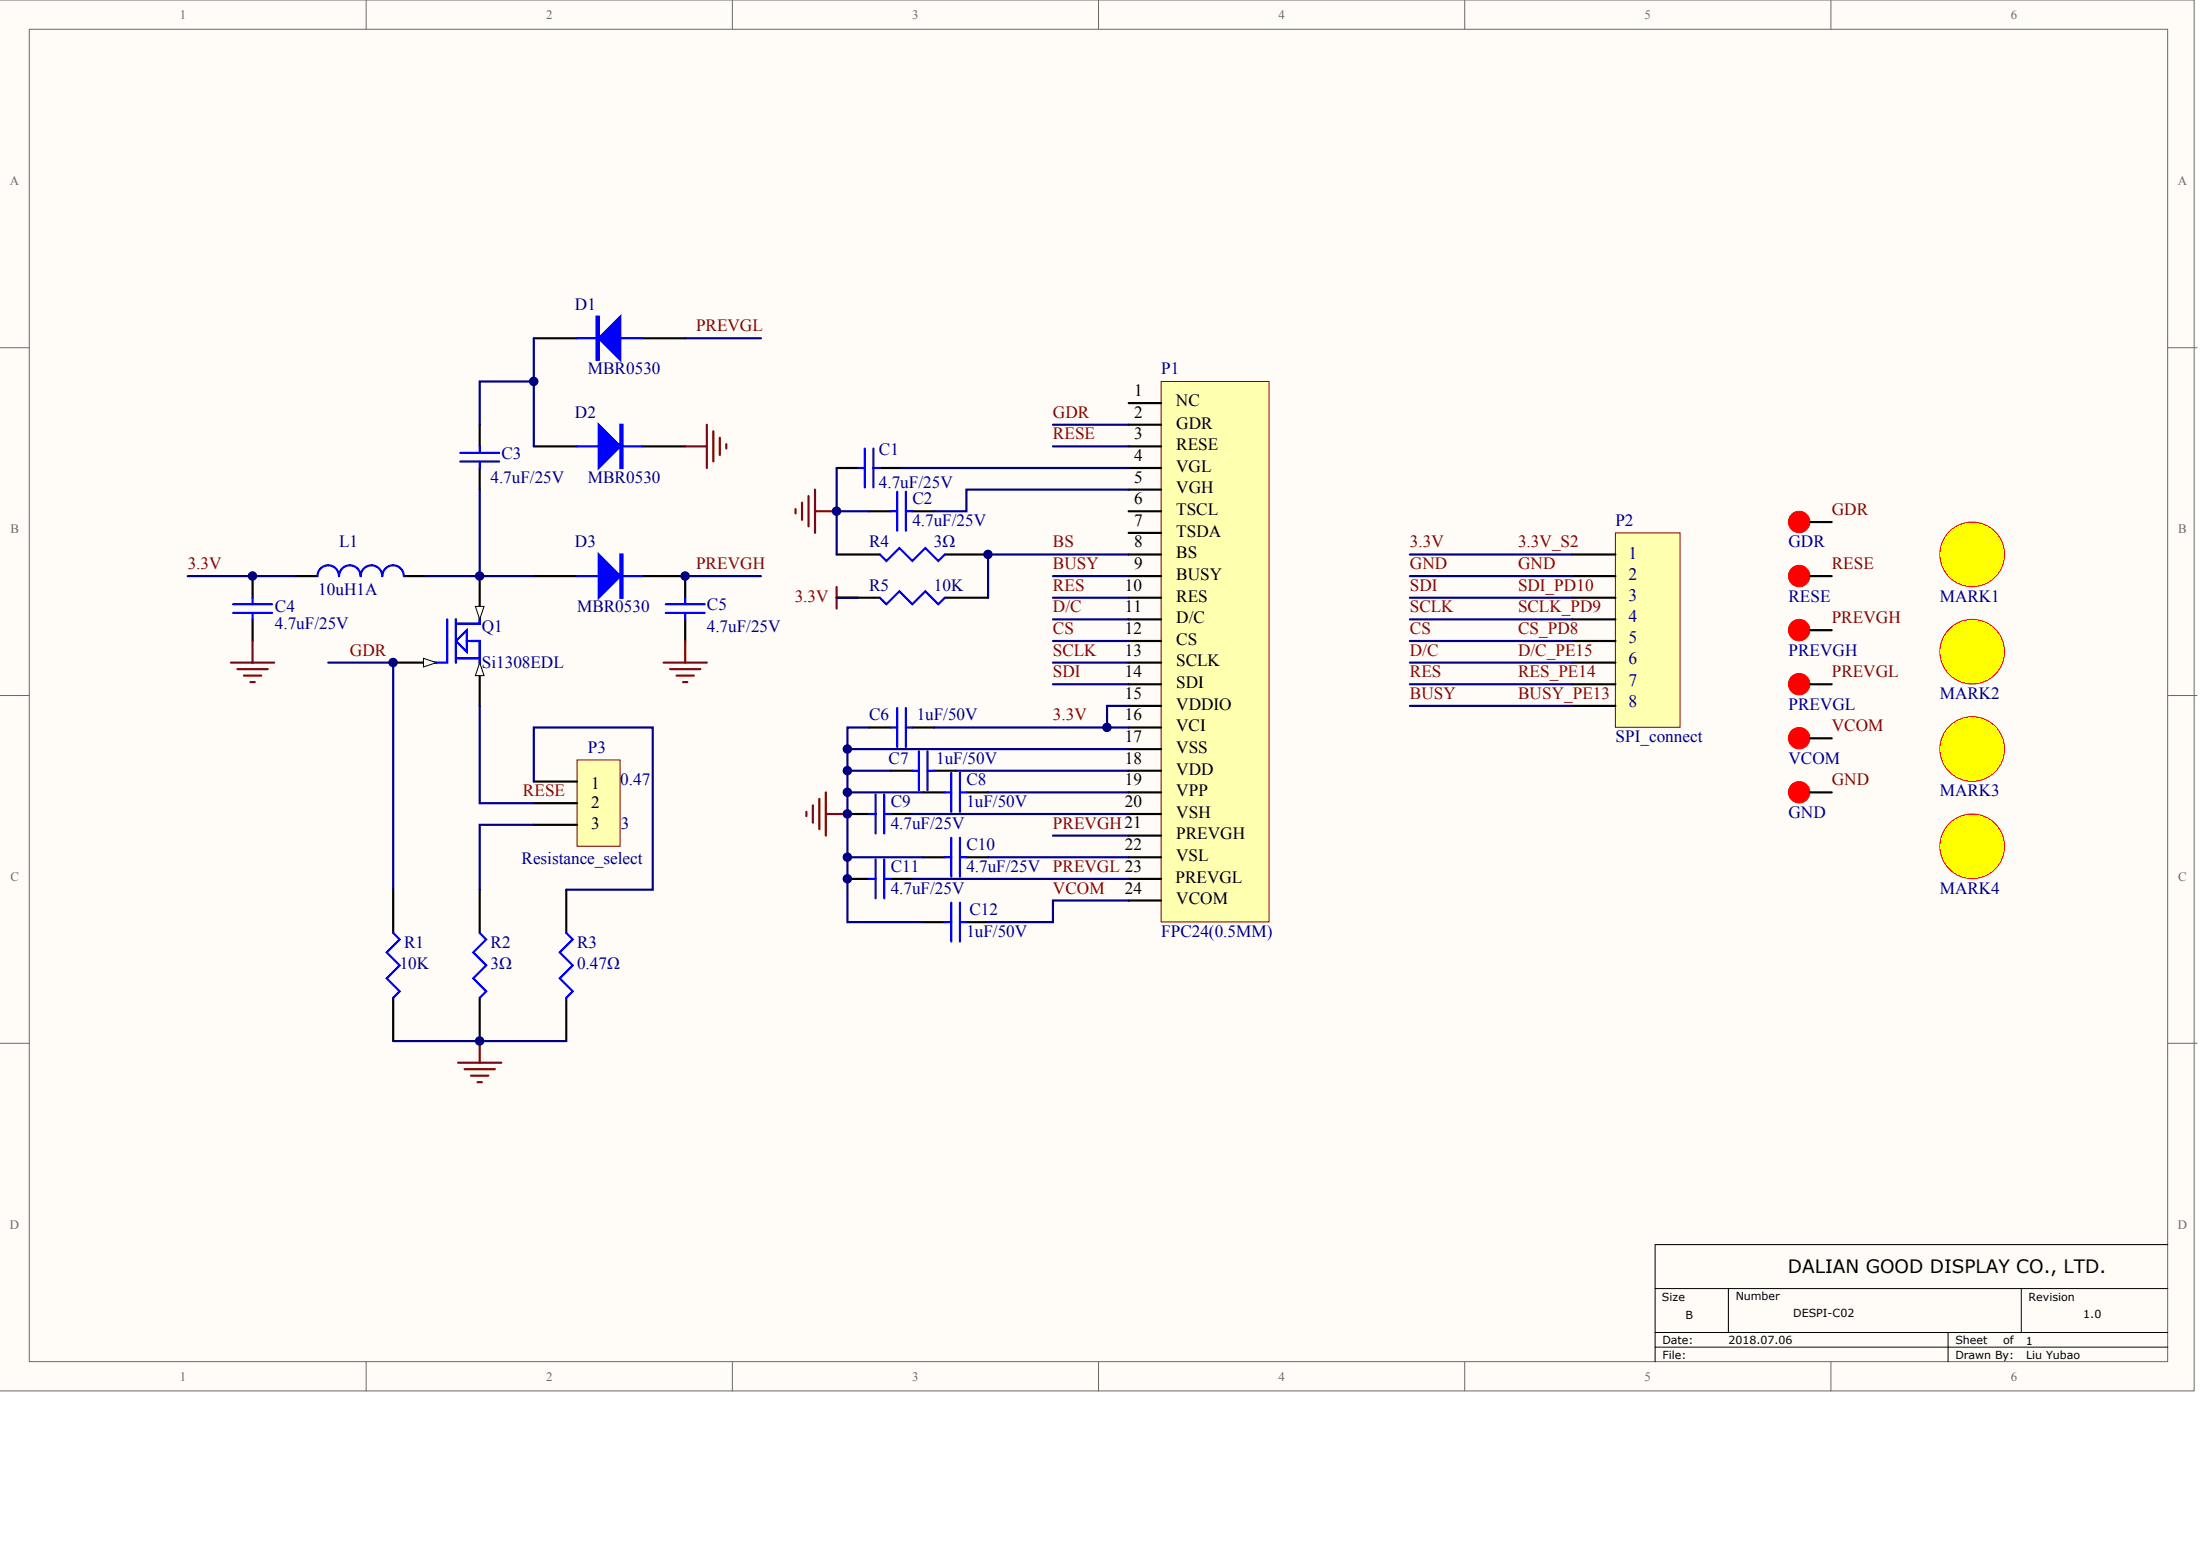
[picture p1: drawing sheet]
<svg xmlns="http://www.w3.org/2000/svg" width="840mm" height="594mm" viewBox="0 0 840 594" stroke-linecap="round" stroke-linejoin="round" font-family="sans-serif">
<g fill="#fffcf8" stroke="#696969" stroke-width=".38">
<path d="M-.1 0h837.5v530.7h-837.5z"/>
<path d="M11.2 11.2h816.1v508.3h-816.1z"/>
</g>
<g fill="none" stroke="#696969" stroke-width=".38">
<path d="M139.7 0v11.2M279.5 0v11.2M419.2 0v11.2M559 0v11.2M698.7 0v11.2M0 132.7h11.2M827.3 132.7h11.2M0 265.4h11.2M827.3 265.4h11.2M0 398.1h11.2M827.3 398.1h11.2M139.7 519.6v11.2"/>
<path d="M279.5 519.6v11.2M419.2 519.6v11.2M559 519.6v11.2M698.7 519.6v11.2"/>
</g>
<path d="M827.3 474.9h-195.6v44.7M631.7 491.7h195.6M659.6 491.7v16.7M771.4 491.7v16.7M631.7 508.4h195.6M631.7 514h195.6M743.5 508.4v11.2" fill="none" stroke="#000" stroke-width=".38"/>
<g fill="none" stroke="#000" stroke-width=".83">
<path d="M183.1 162.1v8.2M183.1 178.6v8.2M319.3 178.6h8.3M335.8 178.6h8.3M331.7 195.1h8.2M348.2 195.1h8.2M96.4 219.8v8.3M261.5 219.8v8.3M96.4 236.3v8.3M261.5 236.3v8.3M331.7 277.6h8.2M348.2 277.6h8.2"/>
<path d="M323.4 310.6h8.3M339.9 310.6h8.3M352.3 302.3h8.3M368.8 302.3h8.3M323.4 335.3h8.3M339.9 335.3h8.3M352.3 327.1h8.3M368.8 327.1h8.3M352.3 351.8h8.3M368.8 351.8h8.3"/>
</g>
<g fill="none" stroke="#00f" stroke-width=".83">
<path d="M175.6 172.8h14.9M175.6 176.1h14.9M183.1 170.3v2.5M183.1 176.1v2.5M327.6 178.6h2.4M330 171.1v14.9M333.3 178.6h2.5M333.3 171.1v14.9M339.9 195.1h2.5M342.4 187.6v14.9M345.7 195.1h2.5M345.7 187.6v14.9"/>
<path d="M89 230.6h14.8M89 233.8h14.8M96.4 228.1v2.5M96.4 233.9v2.4M254.1 230.6h14.8M254.1 233.8h14.8M261.5 228.1v2.5M261.5 233.9v2.4M339.9 277.6h2.5M342.4 270.2v14.8M345.7 277.6h2.5M345.7 270.2v14.8"/>
<path d="M363.1 294.9v14.9M366.4 294.9v14.9M331.7 310.6h2.5M334.2 303.2v14.8M337.5 310.6h2.4M337.5 303.2v14.8M360.6 302.3h2.5M363.1 319.7v14.8M366.4 302.3h2.4M366.4 319.7v14.8M331.7 335.3h2.5M334.2 327.9v14.9"/>
<path d="M337.5 327.9v14.9M337.5 335.3h2.4M360.6 327.1h2.5M366.4 327.1h2.4M360.6 351.8h2.5M363.1 344.4v14.9M366.4 344.4v14.9M366.4 351.8h2.4"/>
</g>
<path d="M303.6 194.2v1.7M306.1 191.8v6.6M308.6 189.3v11.5M311 186.8v16.5M311 195.1h8.3" fill="none" stroke="#800000" stroke-width=".83"/>
<path d="M443.1 145.6h41.2v206.2h-41.2z" fill="#ffffb0" stroke="#800000" stroke-width=".38"/>
<g fill="none" stroke="#000" stroke-width=".83">
<path d="M430.7 153.8h12.4M430.7 178.6h12.4M430.7 170.3h12.4M430.7 162.1h12.4M430.7 195.1h12.4M430.7 186.8h12.4M203.7 219.8h16.5M245 219.8h16.5M430.7 219.8h12.4M430.7 211.6h12.4M430.7 203.3h12.4M430.7 236.3h12.4"/>
<path d="M430.7 228.1h12.4M150.1 252.8h16.5M430.7 252.8h12.4M430.7 244.6h12.4M430.7 277.6h12.4M430.7 269.3h12.4M430.7 261.1h12.4M430.7 294.1h12.4M430.7 285.8h12.4M430.7 318.8h12.4M430.7 310.6h12.4M430.7 302.3h12.4"/>
<path d="M430.7 335.3h12.4M430.7 327.1h12.4M430.7 343.6h12.4"/>
</g>
<path d="M319.3 178.6v16.5h12.4M401.9 162.1h28.8M401.9 170.3h28.8M401.9 318.8h28.8M323.4 327.1h28.9" fill="none" stroke="#000080" stroke-width=".83"/>
<path d="M307.7 309.8v1.6M310.2 307.3v6.6M312.7 304.8v11.6M315.2 310.6h8.2M315.2 302.3v16.5" fill="none" stroke="#800000" stroke-width=".83"/>
<path d="M220.2 219.8h24.8" fill="none" stroke="#00f" stroke-width=".83"/>
<g fill="#00f" stroke="#00f" stroke-width=".83">
<path d="M228.5 211.6l8.2 8.2-8.2 8.3z"/>
<path d="M236.7 211.6h.9v16.5h-.9z" fill-rule="evenodd"/>
</g>
<path d="M161.6 251.2l5 1.6-5 1.7z" fill="#fffcf8" stroke="#000" stroke-width=".38"/>
<path d="M183.1 219.8v16.5" fill="none" stroke="#000" stroke-width=".83"/>
<path d="M181.4 231.4h3.3l-1.6 4.9z" fill="#fffcf8" stroke="#000" stroke-width=".38"/>
<path d="M183.1 252.8v16.5" fill="none" stroke="#000" stroke-width=".83"/>
<path d="M183.1 252.8l1.6 5h-3.3z" fill="#fffcf8" stroke="#000" stroke-width=".38"/>
<g fill="none" stroke="#00f" stroke-width=".83">
<path d="M220.2 129.1h24.8M220.2 170.3h24.8M137.6 219.8a4.1 4.1 0 0 0-4.1-4.1 4.1 4.1 0 0 0-4.2 4.1 4.1 4.1 0 0 0-4.1-4.1 4.1 4.1 0 0 0-4 4.1M154.1 219.8a4.1 4.1 0 0 0-4.1-4.1 4.1 4.1 0 0 0-4.2 4.1 4.1 4.1 0 0 0-4-4.1 4.1 4.1 0 0 0-4.1 4.1M170.7 236.3v16.5h-4.1M174 238h9.1v-1.7v1.7h-8.3M174 236.3v16.5M174 244.6l4.1-4.1v8.2zM174 251.2h9.1M178.1 244.6h5v8.2v-8.2h-3.3M348.2 294.1h2.5M350.7 286.7v14.8"/>
<path d="M354 294.1h2.4M354 286.7v14.8M150.1 356l2.4 2.4-4.9 5 4.9 4.9-4.9 5 4.9 4.9-2.4 2.5M183.1 356l2.5 2.4-5 5 5 4.9-5 5 5 4.9-2.5 2.5"/>
</g>
<g fill="none" stroke="#000080" stroke-width=".83">
<path d="M203.7 129.1v41.2M261.5 129.1h28.9M203.7 145.6h-20.6v16.5M344.1 178.6h86.6M183.1 186.8v33M430.7 186.8h-61.9v8.3h-12.4M71.6 219.8h41.3M162.4 219.8h41.3M125.3 252.8h24.8v86.7M364.7 294.1h66.1M348.2 310.6h82.5M377.1 302.3h53.6"/>
<path d="M348.2 335.3h82.5M377.1 327.1h53.6M430.7 343.6h-28.8v8.2h-24.8"/>
</g>
<path d="M203.7 129.1h16.5M245 129.1h16.5M203.7 170.3h16.5M245 170.3h16.5M112.9 219.8h8.3M154.2 219.8h8.2M339.9 294.1h8.3M356.4 294.1h8.3M150.1 339.5v16.5M183.1 339.5v16.5M150.1 380.7v16.5M183.1 380.7v16.5" fill="none" stroke="#000" stroke-width=".83"/>
<g fill="none" stroke="#800000" stroke-width=".83">
<path d="M261.5 170.3h8.3M269.8 162.1v16.5M272.2 164.5v11.6M274.7 167v6.6M277.2 169.5v1.6M88.1 252.8h16.6M90.6 255.3h11.6M93.1 257.8h6.6M96.4 244.6v8.2M253.3 252.8h16.5M255.7 255.3h11.6M258.2 257.8h6.6"/>
<path d="M261.5 244.6v8.2M95.6 260.3h1.6M260.7 260.3h1.6M183.1 397.2v8.3M174.8 405.5h16.5M177.3 408h11.6M179.8 410.4h6.6M182.3 412.9h1.6"/>
</g>
<g fill="#00f" stroke="#00f" stroke-width=".83">
<path d="M228.5 162.1l8.2 8.2-8.2 8.3z"/>
<path d="M228.5 129.1l8.2-8.3v16.5z"/>
<path d="M236.7 162.1h.9v16.5h-.9z" fill-rule="evenodd"/>
<path d="M227.7 120.8h.8v16.5h-.8z" fill-rule="evenodd"/>
</g>
<path d="M220.2 290h16.5v32.9h-16.5z" fill="#ffffb0" stroke="#800000" stroke-width=".38"/>
<path d="M203.7 298.2h16.5M203.7 306.5h16.5M203.7 314.7h16.5M216.1 339.5v16.5M216.1 380.7v16.5" fill="none" stroke="#000" stroke-width=".83"/>
<path d="M216.1 356l2.5 2.4-5 5 5 4.9-5 5 5 4.9-2.5 2.5" fill="none" stroke="#00f" stroke-width=".83"/>
<path d="M401.9 219.8h28.8M401.9 228.1h28.8M401.9 236.3h28.8M401.9 244.6h28.8M401.9 252.8h28.8M183.1 269.3v37.2h20.6M401.9 261.1h28.8M203.7 298.2v-20.6h45.4v61.9h-33M203.7 314.7h-20.6v24.8M150.1 397.2h66" fill="none" stroke="#000080" stroke-width=".83"/>
<path d="M616.5 203.3h24.7v74.2h-24.7z" fill="#ffffb0" stroke="#800000" stroke-width=".38"/>
<path d="M600 211.6h16.5M600 219.8h16.5M600 228.1h16.5M600 236.3h16.5M600 244.6h16.5M600 252.8h16.5M600 261.1h16.5M600 269.3h16.5" fill="none" stroke="#000" stroke-width=".83"/>
<path d="M538.1 211.6h61.9M538.1 219.8h61.9M538.1 228.1h61.9M538.1 236.3h61.9M538.1 244.6h61.9M538.1 252.8h61.9M538.1 261.1h61.9M538.1 269.3h61.9" fill="none" stroke="#000080" stroke-width=".83"/>
<g fill="#ff0" stroke="#f00" stroke-width=".38">
<circle cx="752.7" cy="211.5" r="12.3"/>
<circle cx="752.7" cy="248.7" r="12.3"/>
</g>
<g fill="#f00" stroke="#f00" stroke-width=".38">
<circle cx="686.6" cy="199.2" r="4.1"/>
<circle cx="686.6" cy="219.8" r="4.1"/>
<circle cx="686.6" cy="240.4" r="4.1"/>
<circle cx="686.6" cy="261" r="4.1"/>
<circle cx="686.6" cy="281.7" r="4.1"/>
<circle cx="686.6" cy="302.3" r="4.1"/>
</g>
<path d="M690.8 199.2h8.3M319.3 211.6h16.5M360.6 211.6h16.5M690.8 219.8h8.3M319.3 228.1h16.5M360.6 228.1h16.5M690.8 240.4h8.3M690.8 261.1h8.3M690.8 281.7h8.3M690.8 302.3h8.3" fill="none" stroke="#000" stroke-width=".83"/>
<path d="M335.8 211.6l2.5 2.4 4.9-4.9 5 4.9 4.9-4.9 5 4.9 2.5-2.4M335.8 228.1l2.5 2.4 4.9-4.9 5 4.9 4.9-4.9 5 4.9 2.5-2.4" fill="none" stroke="#00f" stroke-width=".83"/>
<path d="M319.3 228.1h8.3M319.3 224v8.2" fill="none" stroke="#800000" stroke-width=".83"/>
<path d="M319.3 195.1v16.5M261.5 219.8h28.9M430.7 211.6h-53.6v16.5M319.3 228.1h8.3M331.7 277.6h-8.3v74.2h28.9M422.5 277.6h8.2M430.7 269.3h-8.2v8.3h-66.1M323.4 294.1h16.5M323.4 285.8h107.3M323.4 302.3h28.9" fill="none" stroke="#000080" stroke-width=".83"/>
<g fill="#ff0" stroke="#f00" stroke-width=".38">
<circle cx="752.7" cy="285.8" r="12.3"/>
<circle cx="752.7" cy="322.9" r="12.3"/>
</g>
<g fill="#000080" stroke="#000080" stroke-width=".38">
<circle cx="96.4" cy="219.8" r="1.61"/>
<circle cx="150" cy="252.8" r="1.61"/>
<circle cx="183" cy="397.2" r="1.61"/>
<circle cx="183" cy="219.8" r="1.61"/>
<circle cx="203.7" cy="145.5" r="1.61"/>
<circle cx="261.5" cy="219.8" r="1.61"/>
<circle cx="319.3" cy="195" r="1.61"/>
<circle cx="323.4" cy="335.3" r="1.61"/>
<circle cx="323.4" cy="327" r="1.61"/>
<circle cx="323.4" cy="310.5" r="1.61"/>
<circle cx="323.4" cy="302.3" r="1.61"/>
<circle cx="323.4" cy="294" r="1.61"/>
<circle cx="323.4" cy="285.8" r="1.61"/>
<circle cx="377" cy="211.5" r="1.61"/>
<circle cx="422.5" cy="277.5" r="1.61"/>
</g>
<text font-size="7.1" x="682.4" y="485.7">DALIAN GOOD DISPLAY CO., LTD.</text>
<g font-size="6.7" fill="#000080">
<text x="621.5" y="213.3">1</text>
<text x="621.5" y="221.4">2</text>
<text x="621.5" y="229.4">3</text>
<text x="621.5" y="237.5">4</text>
<text x="621.5" y="245.5">5</text>
<text x="621.5" y="253.5">6</text>
<text x="621.5" y="261.6">7</text>
<text x="621.5" y="269.6">8</text>
</g>
<g font-size="6.6" fill="#000080">
<text x="219.4" y="118.1">D1</text>
<text x="224.4" y="142.9">MBR0530</text>
<text x="443.1" y="142.9">P1</text>
<text x="219.4" y="159.4">D2</text>
<text x="335.5" y="173.8">C1</text>
<text x="191.3" y="175.1">C3</text>
<text x="187.2" y="184.1">4.7uF/25V</text>
<text x="224.4" y="184.1">MBR0530</text>
<text x="335.5" y="186.2">4.7uF/25V</text>
<text x="348.2" y="192.4">C2</text>
<text x="348.2" y="200.6">4.7uF/25V</text>
<text x="616.5" y="200.6">P2</text>
<text x="129.4" y="208.9">L1</text>
<text x="219.4" y="208.9">D3</text>
<text x="331.7" y="208.9">R4</text>
<text x="356.4" y="208.9">3Ω</text>
<text x="682.5" y="208.9">GDR</text>
<text x="121.4" y="226.8">10uH 1A</text>
<text x="331.7" y="225.4">R5</text>
<text x="356.4" y="225.4">10K</text>
<text x="104.9" y="233.4">C4</text>
<text x="220.2" y="233.7">MBR0530</text>
<text x="269.8" y="232.8">C5</text>
<text x="682.5" y="229.5">RESE</text>
<text x="740.3" y="229.5">MARK1</text>
<text x="104.9" y="240">4.7uF/25V</text>
<text x="183.9" y="241.1">Q1</text>
<text x="269.8" y="241.1">4.7uF/25V</text>
<text x="682.5" y="250.2">PREVGH</text>
<text x="183.9" y="254.9">Si1308EDL</text>
<text x="740.3" y="266.7">MARK2</text>
<text x="331.7" y="274.9">C6</text>
<text x="349.9" y="274.9">1uF/50V</text>
<text x="682.5" y="270.8">PREVGL</text>
<text x="224.4" y="287.3">P3</text>
<text x="616.5" y="283.2">SPI_connect</text>
<text x="339.1" y="291.4">C7</text>
<text x="357.3" y="291.4">1uF/50V</text>
<text x="682.5" y="291.4">VCOM</text>
<text x="236.7" y="299.7">0.47</text>
<text x="368.8" y="299.7">C8</text>
<text x="740.3" y="303.8">MARK3</text>
<text x="339.9" y="307.9">C9</text>
<text x="368.8" y="307.9">1uF/50V</text>
<text x="236.9" y="316.4">3</text>
<text x="339.9" y="316.2">4.7uF/25V</text>
<text x="682.5" y="312">GND</text>
<text x="199.1" y="329.6">Resistance_select</text>
<text x="368.8" y="324.4">C10</text>
<text x="339.9" y="332.7">C11</text>
<text x="368.8" y="332.7">4.7uF/25V</text>
<text x="339.9" y="340.9">4.7uF/25V</text>
<text x="740.3" y="340.9">MARK4</text>
<text x="370" y="349.2">C12</text>
<text x="368.8" y="357.4">1uF/50V</text>
<text x="443.1" y="357.4">FPC24(0.5MM)</text>
<text x="154.2" y="361.5">R1</text>
<text x="187.2" y="361.5">R2</text>
<text x="220.2" y="361.5">R3</text>
<text x="152.5" y="369.8">10K</text>
<text x="187.2" y="369.8">3Ω</text>
<text x="220.2" y="369.8">0.47Ω</text>
</g>
<g font-size="6.6" fill="#800000">
<text x="265.6" y="126.4">PREVGL</text>
<text x="401.9" y="159.4">GDR</text>
<text x="401.9" y="167.6">RESE</text>
<text x="699.1" y="196.5">GDR</text>
<text x="401.9" y="208.9">BS</text>
<text x="538.1" y="208.9">3.3V</text>
<text x="579.3" y="208.9">3.3V_S2</text>
<text x="71.6" y="217.1">3.3V</text>
<text x="265.6" y="217.1">PREVGH</text>
<text x="401.9" y="217.1">BUSY</text>
<text x="538.1" y="217.1">GND</text>
<text x="579.3" y="217.1">GND</text>
<text x="699.1" y="217.1">RESE</text>
<text x="401.9" y="225.4">RES</text>
<text x="538.1" y="225.4">SDI</text>
<text x="579.3" y="225.4">SDI_PD10</text>
<text x="303.3" y="229.5">3.3V</text>
<text x="401.9" y="233.7">D/C</text>
<text x="538.1" y="233.7">SCLK</text>
<text x="579.3" y="233.7">SCLK_PD9</text>
<text x="699.1" y="237.8">PREVGH</text>
<text x="401.9" y="241.9">CS</text>
<text x="538.1" y="241.9">CS</text>
<text x="579.3" y="241.9">CS_PD8</text>
<text x="133.5" y="250.2">GDR</text>
<text x="401.9" y="250.2">SCLK</text>
<text x="538.1" y="250.2">D/C</text>
<text x="579.3" y="250.2">D/C_PE15</text>
<text x="401.9" y="258.4">SDI</text>
<text x="538.1" y="258.4">RES</text>
<text x="579.3" y="258.4">RES_PE14</text>
<text x="699.1" y="258.4">PREVGL</text>
<text x="538.1" y="266.7">BUSY</text>
<text x="579.3" y="266.7">BUSY_PE13</text>
<text x="401.9" y="274.9">3.3V</text>
<text x="699.1" y="279">VCOM</text>
<text x="699.1" y="299.7">GND</text>
<text x="199.6" y="303.8">RESE</text>
<text x="401.9" y="316.2">PREVGH21</text>
<text x="401.9" y="332.7">PREVGL 23</text>
<text x="401.9" y="340.9">VCOM</text>
</g>
<g font-size="6.6">
<text x="432.9" y="151.1">1</text>
<text x="448.8" y="154.9">NC</text>
<text x="432.9" y="159.4">2</text>
<text x="432.9" y="167.6">3</text>
<text x="448.9" y="163.5">GDR</text>
<text x="448.9" y="171.8">RESE</text>
<text x="432.9" y="175.9">4</text>
<text x="432.9" y="184.1">5</text>
<text x="448.9" y="180">VGL</text>
<text x="448.9" y="188.3">VGH</text>
<text x="432.9" y="192.4">6</text>
<text x="448.9" y="196.5">TSCL</text>
<text x="432.9" y="200.6">7</text>
<text x="432.9" y="208.9">8</text>
<text x="448.9" y="204.8">TSDA</text>
<text x="448.9" y="213">BS</text>
<text x="432.9" y="217.1">9</text>
<text x="448.9" y="221.3">BUSY</text>
<text x="429.3" y="225.4">10</text>
<text x="429.3" y="233.7">11</text>
<text x="448.9" y="229.5">RES</text>
<text x="448.9" y="237.8">D/C</text>
<text x="429.3" y="241.9">12</text>
<text x="429.3" y="250.2">13</text>
<text x="448.9" y="246">CS</text>
<text x="448.9" y="254.3">SCLK</text>
<text x="429.3" y="258.4">14</text>
<text x="448.9" y="262.5">SDI</text>
<text x="429.3" y="266.7">15</text>
<text x="429.3" y="274.9">16</text>
<text x="448.9" y="270.8">VDDIO</text>
<text x="448.9" y="279">VCI</text>
<text x="429.3" y="283.2">17</text>
<text x="448.9" y="287.3">VSS</text>
<text x="429.3" y="291.4">18</text>
<text x="429.3" y="299.7">19</text>
<text x="448.9" y="295.5">VDD</text>
<text x="225.7" y="301.1">1</text>
<text x="448.9" y="303.8">VPP</text>
<text x="225.7" y="308.2">2</text>
<text x="429.3" y="307.9">20</text>
<text x="225.7" y="316.1">3</text>
<text x="448.9" y="312">VSH</text>
<text x="448.9" y="320.3">PREVGH</text>
<text x="429.3" y="324.4">22</text>
<text x="448.9" y="328.5">VSL</text>
<text x="429.3" y="340.9">24</text>
<text x="448.6" y="336.8">PREVGL</text>
<text x="448.9" y="345">VCOM</text>
</g>
<g font-size="4.9" fill="#696969">
<text x="68.6" y="7.2">1</text>
<text x="208.4" y="7.2">2</text>
<text x="348.1" y="7.2">3</text>
<text x="487.9" y="7.2">4</text>
<text x="627.6" y="7.2">5</text>
<text x="767.4" y="7.2">6</text>
<text x="3.8" y="70.7">A</text>
<text x="831.1" y="70.7">A</text>
<text x="4" y="203.4">B</text>
<text x="831.3" y="203.4">B</text>
<text x="4" y="336.1">C</text>
<text x="831.3" y="336.1">C</text>
<text x="3.8" y="468.8">D</text>
<text x="831.1" y="468.8">D</text>
<text x="68.6" y="526.8">1</text>
<text x="208.4" y="526.8">2</text>
<text x="348.1" y="526.8">3</text>
<text x="487.9" y="526.8">4</text>
<text x="627.6" y="526.8">5</text>
<text x="767.4" y="526.8">6</text>
</g>
<g font-size="4.2">
<text x="634.3" y="496.2">Size</text>
<text x="662.4" y="496.1">Number</text>
<text x="774.2" y="496.4">Revision</text>
<text x="643.2" y="503.4">B</text>
<text x="684.4" y="502.7">DESPI-C02</text>
<text x="795.1" y="502.9">1.0</text>
<text x="634.5" y="512.8">Date:</text>
<text x="659.6" y="512.8">2018.07.06</text>
<text x="746.3" y="512.8">Sheet</text>
<text x="764.5" y="512.8">of</text>
<text x="773.2" y="513.1">1</text>
<text x="634.5" y="518.4">File:</text>
<text x="746.3" y="518.4">Drawn By:</text>
<text x="773.3" y="518.4">Liu Yubao</text>
</g>
</svg>
